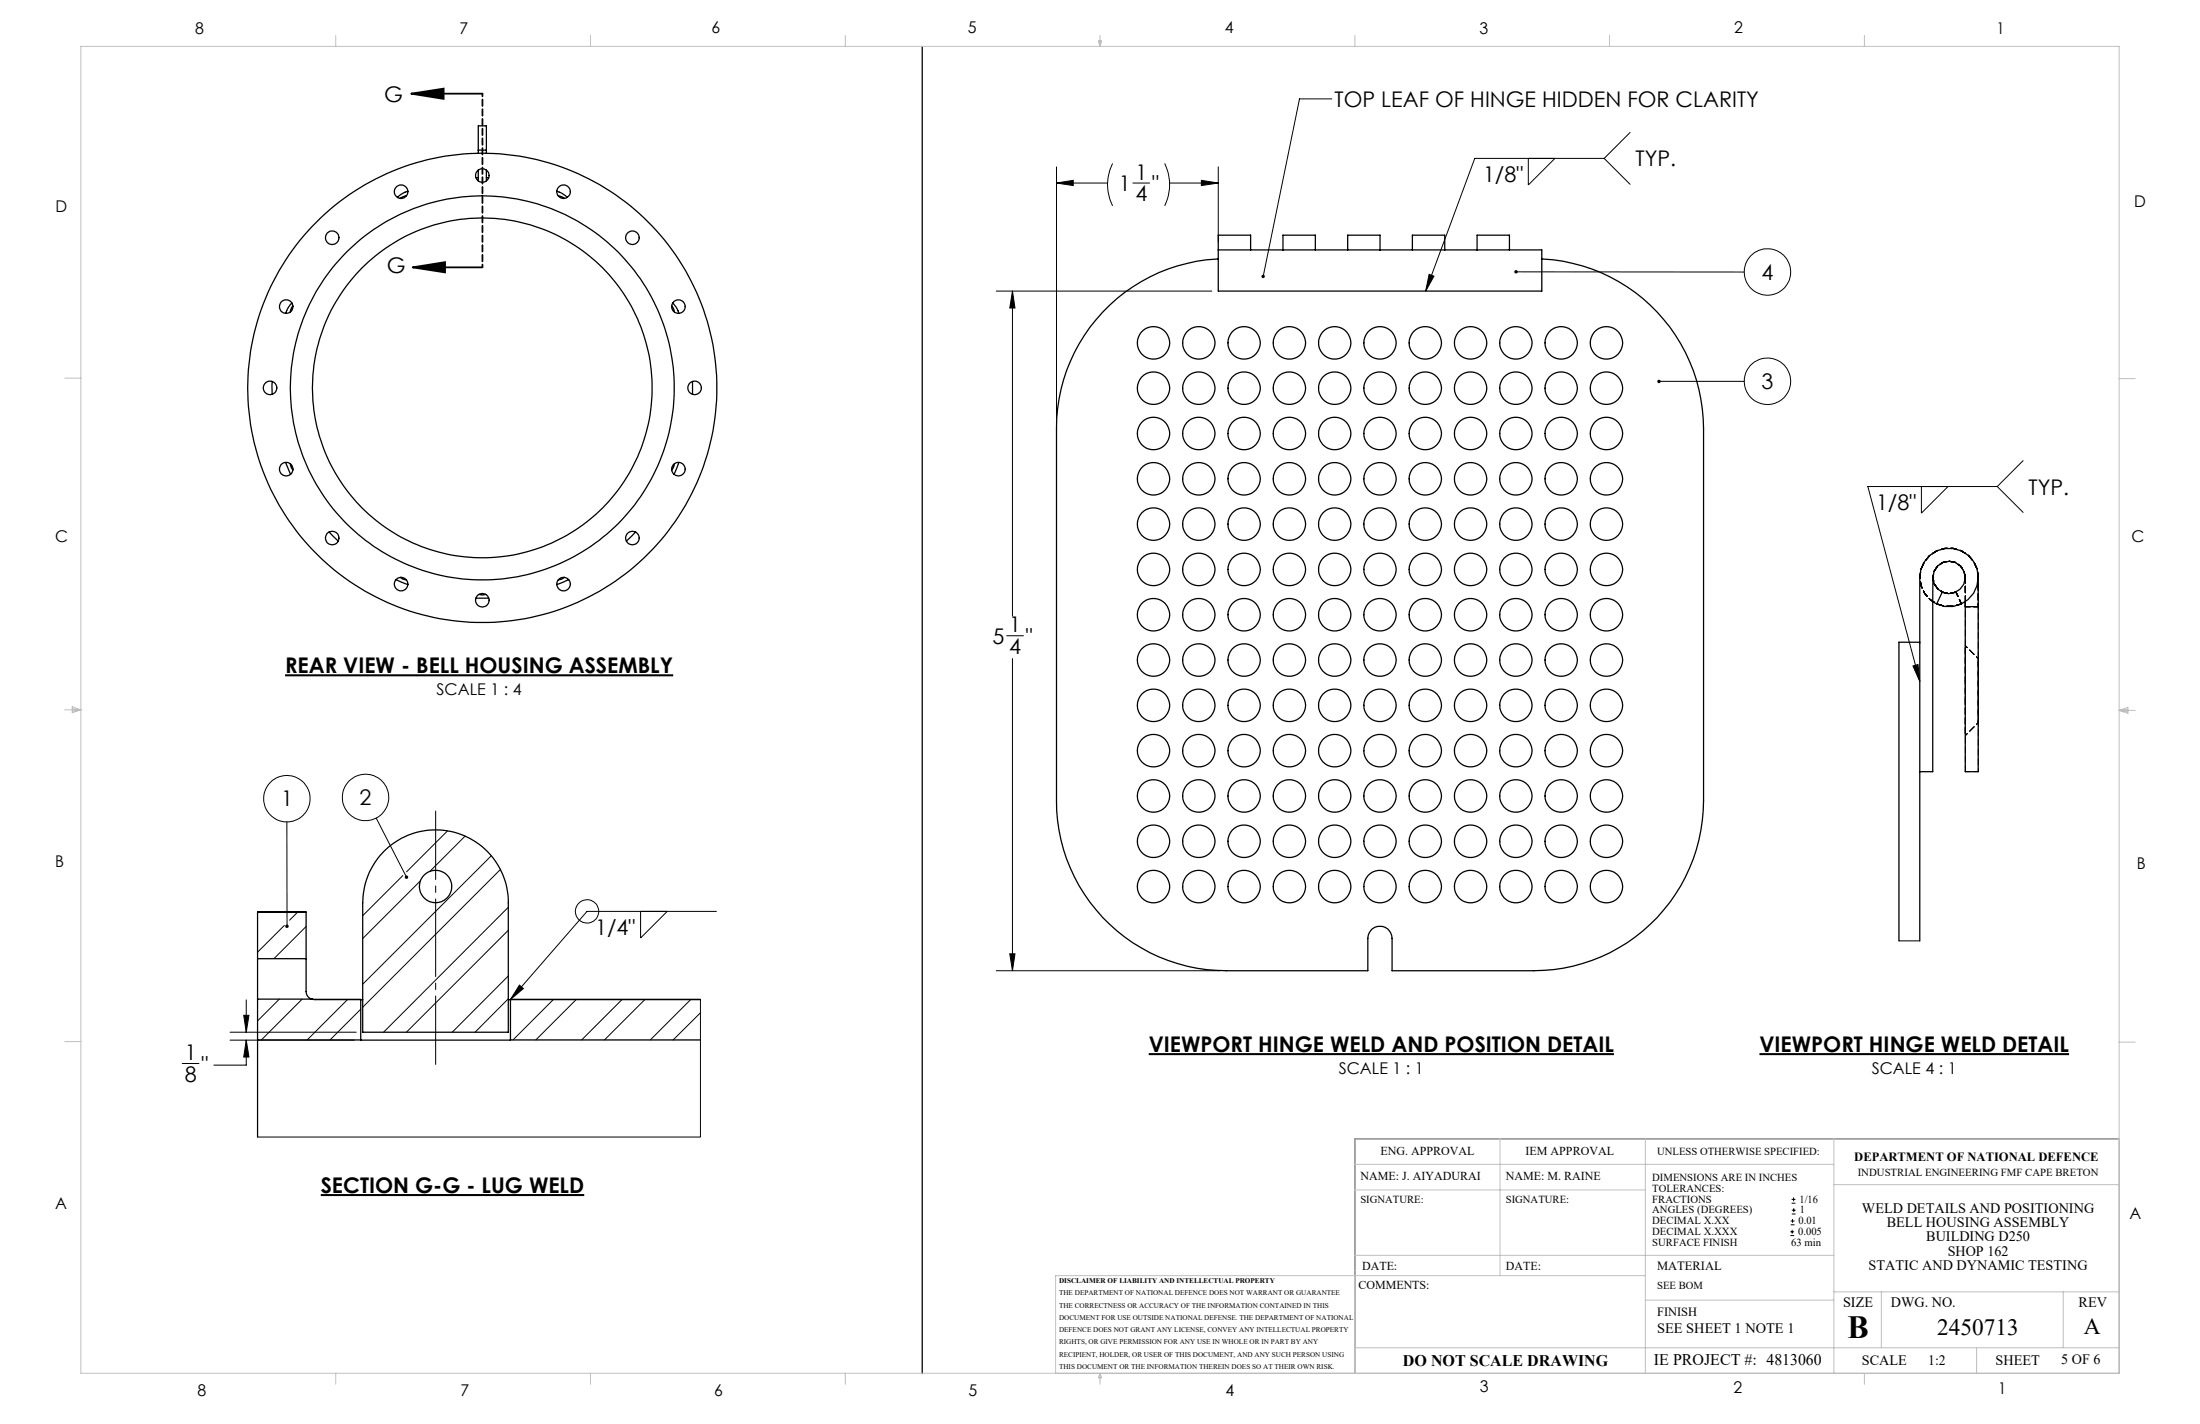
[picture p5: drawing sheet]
<svg xmlns="http://www.w3.org/2000/svg" width="432mm" height="279mm" viewBox="0 0 432 279" stroke-linecap="round" stroke-linejoin="round" font-family="sans-serif">
<path d="M56 132.5h76.1M225.5 206.8h91.3M345.3 206.8h60.8M63 234.5h51.7" fill="none" stroke="#000" stroke-width=".4"/>
<g fill="none" stroke="#000" stroke-width=".2">
<path d="M261.4 19.4h-6.3l-7.2 34.8M207.4 35.9l3.2-.5v1zM207.4 35.9h10M207.4 32.7v50.1M218.4 32.1a9.2 9.2 0 0 0 0 8.3M222.4 35.9h3.2M228.6 32.1a9.5 9.5 0 0 1 0 8.3M229.6 35.9h9.5M235.8 35.4l3.3 .5-3.3 .5zM239.1 32.7v14.8M300 31.1v5.2l5.2-5.2M314.9 31.1h-25.4l-9.7 26"/>
<path d="M314.9 31.1l5 5.1M319.9 26l-5 5.1M195.5 57.1h42.3M198.7 57.1l.5 3.3h-1zM198.7 57.1v63.8M280.5 53.8l.9 .4-1.6 2.9zM297.6 53.3l44.7 .1M325.6 74.8h16.7M377.1 95.5v5.2l5.2-5.2M392 95.5h-25.4l10.2 38.2M392 95.5l5.1 5M397.1 90.4l-5.1 5.1"/>
<path d="M197.6 124.7h3.3M198.7 129.2v61.3M375.5 130.7l.9-.3 .4 3.3zM56.3 161.3v20.5M58.4 179l-1.6 1.6M73.8 160.5l6 11.6M79.1 171.8l-7.9 7.9M82.5 172.8l-11.3 11.4M87.8 163l-8 8.1M91.3 164l-6.9 7M96.4 167.9l-25.2 25.2M98.2 170.6l-27 27"/>
<path d="M99.8 178l-24.5 24.5M125.7 178.8v5.2l5.3-5.2M140.6 178.8h-25.4l-15 17.3M47.8 199.2h1.1l-.6 3.3zM48.3 196.2v6.3M54.8 196l-4.2 4.3M55.8 181.6l-5.2 5.2M59.3 196l-8 8M60.1 181.8l-6.3 6.3M68.2 196.1l-7.9 7.9M70.8 198l-6 6M99.8 191.5l-11 11"/>
<path d="M99.8 182.5l-20 20M99.8 196l-6.6 6.5M102 193.3l.7 .7-2.5 2.1zM108.6 196.1l-7.9 7.9M113.1 196.1l-7.9 7.9M122.1 196.1l-7.9 7.9M126.6 196.1l-8 7.9M135.6 196.1l-8 7.9M137.5 196.1v27h-86.9M137.5 198.7l-5.4 5.3M195.5 190.5h43.9M198.2 187.1h1l-.5 3.4z"/>
<path d="M372.7 184.6h4.1M35.8 208.7h3.3M45.2 204.1h24.3M45.2 202.5h24.7M48.3 204.1l.6 3.3h-1.1zM48.3 204.1v4.9h-6.3M351.5 239.6h.7M351.6 236.1h.8M351.6 235.3h.8M351.7 238.2h.7M351.7 237.5h.7M351.8 239.2v.7"/>
<path d="M352 234.9v.8M352.1 237.1v.7M415.9 223.4h-150v46.1M351.4 242.4h.7M351.4 241.7h.7M351.5 240.3h.7M351.8 241.3v.7"/>
<circle cx="346.9" cy="53.4" r="4.6"/>
<circle cx="346.9" cy="74.8" r="4.6"/>
<circle cx="56.3" cy="156.7" r="4.6"/>
<circle cx="71.7" cy="156.5" r="4.5"/>
<circle cx="115.2" cy="178.8" r="2.29"/>
</g>
<path d="M80.7 18.4h14M80.7 18.4l6.4-1v2zM81 52.5h13.7M81 52.5l6.3-1.1v2z" fill="none" stroke="#000" stroke-width=".35"/>
<path d="M85.5 208.8v-49.7" fill="none" stroke="#000" stroke-width=".2" stroke-dasharray="15.2 1.3 1.3 1.3" stroke-dashoffset="1.8"/>
<path d="M94.7 18.4v34" fill="none" stroke="#000" stroke-width=".35" stroke-dasharray="1.3 .6" stroke-dashoffset=".8"/>
<g fill="none" stroke="#000" stroke-width=".25">
<path d="M181 9.1v260.4M79.8 38.4l-1.2 .5M80 37.5l-1.2 .6-.8 .6M93.4 34.9h.5M93.9 29.5v-4.8h1.6v4.8M93.9 29.5h1.6M93.9 29.5v.6M93.9 33.4v2.1M95.5 34.9h.4M95.5 29.5v.6M95.5 33.4v2.1M109.3 37.5l1.3 .6 .7 .6"/>
<path d="M109.6 38.4l1.2 .5M57.3 59.4l-.6 .8-.6 1.3M132 59.4l.9 1.2 .3 .9M239.1 49v-2.9h6.4v2.9M239.1 50.8a33.3 33.3 0 0 0-31.7 33.3v73a33.3 33.3 0 0 0 33.3 33.4h27.8v-6.4a2.38 2.38 0 0 1 2.3-2.3 2.38 2.38 0 0 1 2.4 2.3v6.4h27.8a33.4 33.4 0 0 0 33.4-33.4v-73a33.4 33.4 0 0 0-31.8-33.3M239.1 49h63.5v8.1h-63.5zM251.8 49v-2.9h6.4v2.9M264.5 49v-2.9h6.4v2.9M277.2 49v-2.9h6.4v2.9M289.9 49v-2.9h6.4v2.9M53.4 74.9v2.5M57.5 60l-.5 1.2"/>
<path d="M131.8 60l.4 .5 .2 .7M135.9 74.9v2.5M56.1 90.7l.9 2.4M57 91l.5 1.2M132.4 91l-.2 .8-.4 .4M133.2 90.7l-.9 2.4M64.6 104.4l1.8 1.8M77.7 113.7l2.3 1M78.6 113.3l.5 .3 .7 .2M93.4 117.4h2.5M94 116.6l.6 .1 .7-.1M110.8 113.3l-.6 .3-.6 .2"/>
<path d="M111.6 113.7l-2.3 1M124.7 104.4l-1.8 1.8M379.3 118.1v33.3h-2.5M379.3 118.1l.8 .4M379.4 113.3a2.97 2.97 0 0 0 1.8 2.9M379.4 113.3a3.2 3.2 0 0 1 3.6-3.1 3.2 3.2 0 0 1 2.6 4 3.2 3.2 0 0 1-4.4 2M379.4 113.3l-.1 4.8M380.1 118.5a5.7 5.7 0 0 0 7.9-3.6 5.7 5.7 0 0 0-4.6-7.3 5.7 5.7 0 0 0-6.6 5.7v71.3M381.2 116.2l-1.1 2.3M385.7 119h2.6M388.3 113.3v38.1h-2.6v-33.3M376.8 126h-4.1v58.6"/>
<path d="M75.4 167a14.3 14.3 0 0 1 15.6-3.1 14.3 14.3 0 0 1 8.8 13.2v25.4h-28.6v-25.4a14.4 14.4 0 0 1 4.2-10.1zM50.6 188.1v7.9M50.6 188.1v-9.1h9.5v9.1M50.6 188.1h9.5M50.6 196v8M50.6 196h10.6M60.1 188.1v5.3a2.27 2.27 0 0 0 .9 2.6h.2M61.2 196l10 .1M61.2 196h.1M70.8 196.1v7.9M100.2 196.1v7.9M137.5 196.1h-37.7"/>
<path d="M50.6 204v19.1M50.6 204h20.2M70.8 204h29.4M100.2 204h37.3"/>
<circle cx="78.7" cy="37.6" r="1.32"/>
<circle cx="94.7" cy="34.4" r="1.32"/>
<circle cx="110.6" cy="37.6" r="1.32"/>
<circle cx="65.2" cy="46.7" r="1.33"/>
<circle cx="124.1" cy="46.7" r="1.32"/>
<circle cx="53" cy="76.1" r="1.32"/>
<circle cx="56.2" cy="60.2" r="1.33"/>
<circle cx="94.7" cy="76.1" r="37.7"/>
<circle cx="94.7" cy="76.1" r="46.1"/>
<circle cx="94.7" cy="76.1" r="33.3"/>
<circle cx="133.2" cy="60.2" r="1.32"/>
<circle cx="136.3" cy="76.1" r="1.32"/>
<circle cx="226.4" cy="76.2" r="3.2"/>
<circle cx="226.4" cy="67.3" r="3.2"/>
<circle cx="235.3" cy="76.2" r="3.2"/>
<circle cx="235.3" cy="67.3" r="3.2"/>
<circle cx="244.2" cy="76.2" r="3.2"/>
<circle cx="244.2" cy="67.3" r="3.2"/>
<circle cx="253.1" cy="76.2" r="3.2"/>
<circle cx="253.1" cy="67.3" r="3.2"/>
<circle cx="262" cy="76.2" r="3.2"/>
<circle cx="262" cy="67.3" r="3.2"/>
<circle cx="270.9" cy="76.2" r="3.2"/>
<circle cx="270.9" cy="67.3" r="3.2"/>
<circle cx="279.8" cy="76.2" r="3.2"/>
<circle cx="279.8" cy="67.3" r="3.2"/>
<circle cx="288.6" cy="76.2" r="3.2"/>
<circle cx="288.6" cy="67.3" r="3.2"/>
<circle cx="297.5" cy="76.2" r="3.2"/>
<circle cx="297.5" cy="67.3" r="3.2"/>
<circle cx="306.4" cy="76.2" r="3.2"/>
<circle cx="306.4" cy="67.3" r="3.2"/>
<circle cx="315.3" cy="76.2" r="3.2"/>
<circle cx="315.3" cy="67.3" r="3.2"/>
<circle cx="56.2" cy="92.1" r="1.33"/>
<circle cx="133.2" cy="92.1" r="1.32"/>
<circle cx="226.4" cy="93.9" r="3.2"/>
<circle cx="226.4" cy="85" r="3.2"/>
<circle cx="235.3" cy="93.9" r="3.2"/>
<circle cx="235.3" cy="85" r="3.2"/>
<circle cx="244.2" cy="93.9" r="3.2"/>
<circle cx="244.2" cy="85" r="3.2"/>
<circle cx="253.1" cy="93.9" r="3.2"/>
<circle cx="253.1" cy="85" r="3.2"/>
<circle cx="262" cy="93.9" r="3.2"/>
<circle cx="262" cy="85" r="3.2"/>
<circle cx="270.9" cy="93.9" r="3.2"/>
<circle cx="270.9" cy="85" r="3.2"/>
<circle cx="279.8" cy="93.9" r="3.2"/>
<circle cx="279.8" cy="85" r="3.2"/>
<circle cx="288.6" cy="93.9" r="3.2"/>
<circle cx="288.6" cy="85" r="3.2"/>
<circle cx="297.5" cy="93.9" r="3.2"/>
<circle cx="297.5" cy="85" r="3.2"/>
<circle cx="306.4" cy="93.9" r="3.2"/>
<circle cx="306.4" cy="85" r="3.2"/>
<circle cx="315.3" cy="93.9" r="3.2"/>
<circle cx="315.3" cy="85" r="3.2"/>
<circle cx="65.2" cy="105.6" r="1.33"/>
<circle cx="78.7" cy="114.6" r="1.32"/>
<circle cx="94.7" cy="117.8" r="1.32"/>
<circle cx="110.6" cy="114.6" r="1.32"/>
<circle cx="124.1" cy="105.6" r="1.32"/>
<circle cx="226.4" cy="111.7" r="3.2"/>
<circle cx="226.4" cy="102.8" r="3.2"/>
<circle cx="235.3" cy="111.7" r="3.2"/>
<circle cx="235.3" cy="102.8" r="3.2"/>
<circle cx="244.2" cy="111.7" r="3.2"/>
<circle cx="244.2" cy="102.8" r="3.2"/>
<circle cx="253.1" cy="111.7" r="3.2"/>
<circle cx="253.1" cy="102.8" r="3.2"/>
<circle cx="262" cy="111.7" r="3.2"/>
<circle cx="262" cy="102.8" r="3.2"/>
<circle cx="270.9" cy="111.7" r="3.2"/>
<circle cx="270.9" cy="102.8" r="3.2"/>
<circle cx="279.8" cy="111.7" r="3.2"/>
<circle cx="279.8" cy="102.8" r="3.2"/>
<circle cx="288.6" cy="111.7" r="3.2"/>
<circle cx="288.6" cy="102.8" r="3.2"/>
<circle cx="297.5" cy="111.7" r="3.2"/>
<circle cx="297.5" cy="102.8" r="3.2"/>
<circle cx="306.4" cy="111.7" r="3.2"/>
<circle cx="306.4" cy="102.8" r="3.2"/>
<circle cx="315.3" cy="111.7" r="3.2"/>
<circle cx="315.3" cy="102.8" r="3.2"/>
<circle cx="226.4" cy="129.5" r="3.2"/>
<circle cx="226.4" cy="138.4" r="3.2"/>
<circle cx="226.4" cy="120.6" r="3.2"/>
<circle cx="235.3" cy="129.5" r="3.2"/>
<circle cx="235.3" cy="138.4" r="3.2"/>
<circle cx="235.3" cy="120.6" r="3.2"/>
<circle cx="244.2" cy="129.5" r="3.2"/>
<circle cx="244.2" cy="138.4" r="3.2"/>
<circle cx="244.2" cy="120.6" r="3.2"/>
<circle cx="253.1" cy="138.4" r="3.2"/>
<circle cx="253.1" cy="129.5" r="3.2"/>
<circle cx="253.1" cy="120.6" r="3.2"/>
<circle cx="262" cy="138.4" r="3.2"/>
<circle cx="262" cy="129.5" r="3.2"/>
<circle cx="262" cy="120.6" r="3.2"/>
<circle cx="270.9" cy="138.4" r="3.2"/>
<circle cx="270.9" cy="129.5" r="3.2"/>
<circle cx="270.9" cy="120.6" r="3.2"/>
<circle cx="279.8" cy="129.5" r="3.2"/>
<circle cx="279.8" cy="138.4" r="3.2"/>
<circle cx="279.8" cy="120.6" r="3.2"/>
<circle cx="288.6" cy="138.4" r="3.2"/>
<circle cx="288.6" cy="129.5" r="3.2"/>
<circle cx="288.6" cy="120.6" r="3.2"/>
<circle cx="297.5" cy="138.4" r="3.2"/>
<circle cx="297.5" cy="129.5" r="3.2"/>
<circle cx="297.5" cy="120.6" r="3.2"/>
<circle cx="306.4" cy="129.5" r="3.2"/>
<circle cx="306.4" cy="138.4" r="3.2"/>
<circle cx="306.4" cy="120.6" r="3.2"/>
<circle cx="315.3" cy="129.5" r="3.2"/>
<circle cx="315.3" cy="138.4" r="3.2"/>
<circle cx="315.3" cy="120.6" r="3.2"/>
<circle cx="226.4" cy="156.2" r="3.2"/>
<circle cx="226.4" cy="147.3" r="3.2"/>
<circle cx="235.3" cy="156.2" r="3.2"/>
<circle cx="235.3" cy="147.3" r="3.2"/>
<circle cx="244.2" cy="156.2" r="3.2"/>
<circle cx="244.2" cy="147.3" r="3.2"/>
<circle cx="253.1" cy="156.2" r="3.2"/>
<circle cx="253.1" cy="147.3" r="3.2"/>
<circle cx="262" cy="156.2" r="3.2"/>
<circle cx="262" cy="147.3" r="3.2"/>
<circle cx="270.9" cy="156.2" r="3.2"/>
<circle cx="270.9" cy="147.3" r="3.2"/>
<circle cx="279.8" cy="156.2" r="3.2"/>
<circle cx="279.8" cy="147.3" r="3.2"/>
<circle cx="288.6" cy="156.2" r="3.2"/>
<circle cx="288.6" cy="147.3" r="3.2"/>
<circle cx="297.5" cy="156.2" r="3.2"/>
<circle cx="297.5" cy="147.3" r="3.2"/>
<circle cx="306.4" cy="156.2" r="3.2"/>
<circle cx="306.4" cy="147.3" r="3.2"/>
<circle cx="315.3" cy="156.2" r="3.2"/>
<circle cx="315.3" cy="147.3" r="3.2"/>
<circle cx="85.5" cy="173.9" r="3.2"/>
<circle cx="226.4" cy="173.9" r="3.2"/>
<circle cx="226.4" cy="165.1" r="3.2"/>
<circle cx="235.3" cy="173.9" r="3.2"/>
<circle cx="235.3" cy="165.1" r="3.2"/>
<circle cx="244.2" cy="173.9" r="3.2"/>
<circle cx="244.2" cy="165.1" r="3.2"/>
<circle cx="253.1" cy="173.9" r="3.2"/>
<circle cx="253.1" cy="165.1" r="3.2"/>
<circle cx="262" cy="173.9" r="3.2"/>
<circle cx="262" cy="165.1" r="3.2"/>
<circle cx="270.9" cy="173.9" r="3.2"/>
<circle cx="270.9" cy="165.1" r="3.2"/>
<circle cx="279.8" cy="173.9" r="3.2"/>
<circle cx="279.8" cy="165.1" r="3.2"/>
<circle cx="288.6" cy="173.9" r="3.2"/>
<circle cx="288.6" cy="165.1" r="3.2"/>
<circle cx="297.5" cy="173.9" r="3.2"/>
<circle cx="297.5" cy="165.1" r="3.2"/>
<circle cx="306.4" cy="173.9" r="3.2"/>
<circle cx="306.4" cy="165.1" r="3.2"/>
<circle cx="315.3" cy="173.9" r="3.2"/>
<circle cx="315.3" cy="165.1" r="3.2"/>
</g>
<g fill="none" stroke="#c0c0c0" stroke-width=".2">
<path d="M15.9 9.1h400v260.4h-400zM65.9 6.9v2.2M115.9 6.9v2.2M165.9 6.9v2.2M215.6 8h.6l-.3 1.1zM215.7 8l.2 1.1M215.9 6.9v2.2M216 8l-.1 1.1M265.9 6.9v2.2M315.9 6.9v2.2M365.9 6.9v2.2M12.7 74.2h3.2"/>
<path d="M415.9 74.3h3.2M12.7 139.3h3.2M14.2 139.1l1.7 .2M14.2 138.7l1.7 .6-1.7 .5zM15.9 139.3l-1.7 .3M415.9 139.4h3.2M415.9 139.4l1.8-.6v1.2zM415.9 139.4l1.8 .3M417.7 139.2l-1.8 .2M12.7 204.4h3.2M415.9 204.5h3.2M265.9 228.5h94"/>
<path d="M265.9 233.5h57M294.4 223.4v26.9M322.9 223.4v46.1M359.9 223.4v46M359.9 232.4h56M415.9 223.4h-150v46.1M265.9 246.3h94M322.9 250.3h-115.7v19.2M322.9 255.1h37M359.9 253.5h56M369.3 253.5v10.9M405 253.5v10.9"/>
<path d="M65.9 269.5v2.1M115.9 269.5v2.1M165.9 269.5v2.1M215.9 269.5v2.1M215.9 269.5l.3 .8h-.6zM265.9 264.4h150M365.9 269.5v2.1M387.9 264.4v5.1"/>
</g>
<g fill="#000">
<path d="M80.7 18.4l6.4-1v2zM81 52.5l6.3-1.1v2z"/>
<path d="M48.3 204.1l.6 3.3h-1.1zM47.8 199.2h1.1l-.6 3.3zM56.1 181.5a.32 .32 0 0 0-.1 .4 .32 .32 0 0 0 .3 .2v-.3v.3a.33 .33 0 0 0 .3-.5 .33 .33 0 0 0-.5-.1zM79.5 171.9a.35 .35 0 0 0 0 .4 .35 .35 0 0 0 .4 .1l-.1-.3 .1 .3a.34 .34 0 0 0 .1-.5 .34 .34 0 0 0-.5 0zM102 193.3l.7 .7-2.5 2.1zM431.8 9.6v2.8zM431.8 -.1v.5zM198.7 57.1l.5 3.3h-1zM198.2 187.1h1l-.5 3.4zM207.4 35.9l3.2-.5v1zM235.8 35.4l3.3 .5-3.3 .5zM297.3 53.1l-.1 .2h.4h-.4a.34 .34 0 0 0 .4 .4 .34 .34 0 0 0 .3-.5 .34 .34 0 0 0-.6-.1zM325.4 74.6l-.1 .3 .3-.1-.3 .1a.34 .34 0 0 0 .4 .3 .34 .34 0 0 0 .2-.5 .34 .34 0 0 0-.5-.1zM247.6 54a.34 .34 0 0 0 .3 .6v-.4v.4a.34 .34 0 0 0 .3-.5 .34 .34 0 0 0-.6-.1zM280.5 53.8l.9 .4-1.6 2.9zM375.5 130.7l.9-.3 .4 3.3z"/>
</g>
<path d="M383.9 116.2l-1.2 .3-1.5-.3M385 118.5a5.7 5.7 0 0 1-7.9-3.6 5.7 5.7 0 0 1 4.6-7.3 5.7 5.7 0 0 1 6.6 5.7M385.7 113.3l.1 4.7M385.8 118l-.1-4.7M388.3 113.3a5.7 5.7 0 0 0-6.6-5.7 5.7 5.7 0 0 0-4.6 7.3 5.7 5.7 0 0 0 7.9 3.6M385.8 151.4v-33.4" fill="none" stroke="#000" stroke-width=".2" stroke-dasharray="1.3 .6" stroke-dashoffset=".2"/>
<path d="M379.4 113.3a3.2 3.2 0 0 1 3.2-3.2 3.2 3.2 0 0 1 3.1 3.2M385.8 137.5v-2v8.8v-6.8M385.8 133.5v2v-8.8v6.8" fill="none" stroke="#000" stroke-width=".2" stroke-dasharray="1.3 .6" stroke-dashoffset=".4"/>
<path d="M383.9 116.2l1.1 2.3M385 118.5l-1.1-2.3M388.3 113.3a5.7 5.7 0 0 0-8.4-5.1 5.7 5.7 0 0 0-.5 9.8M388.3 119h-2.5M388.3 151.4h-2.5" fill="none" stroke="#000" stroke-width=".2" stroke-dasharray="1.3 .6" stroke-dashoffset=".3"/>
<path d="M380.1 118.5a5.7 5.7 0 0 0 4.9 0" fill="none" stroke="#000" stroke-width=".2" stroke-dasharray="1.3 .6"/>
<path d="M388.3 119v-5.7M388.3 113.3v5.7M388.3 113.3v38.1M388.3 141.5v.3v-12.5v12.2" fill="none" stroke="#000" stroke-width=".2" stroke-dasharray="1.3 .6" stroke-dashoffset=".6"/>
<path d="M383.9 116.2a3.2 3.2 0 0 1-4.4-2 3.2 3.2 0 0 1 2.6-4.1 3.2 3.2 0 0 1 3.6 3.2M385.7 113.3a3.2 3.2 0 0 0-3.6-3.2 3.2 3.2 0 0 0-2.6 4.1 3.2 3.2 0 0 0 4.4 2" fill="none" stroke="#000" stroke-width=".2" stroke-dasharray="1.3 .6" stroke-dashoffset=".1"/>
<path d="M385.8 119v-1M385.8 118v1" fill="none" stroke="#000" stroke-width=".2" stroke-dasharray="1.3 .6" stroke-dashoffset=".5"/>
<path d="M388.3 129.2l-2.5-2.5M385.8 144.3l2.5-2.5" fill="none" stroke="#000" stroke-width=".2" stroke-dasharray="1.3 .6" stroke-dashoffset=".7"/>
<text font-size="6.3" x="362.6" y="262.5">B</text>
<g font-size="4.6">
<text x="380.2" y="261.9">2450713</text>
<text x="409" y="261.8">A</text>
</g>
<g font-size="4.2">
<text x="75.4" y="19.9">G</text>
<text x="261.9" y="21">TOP LEAF OF HINGE HIDDEN FOR CLARITY</text>
<text x="222.8" y="35.2">1</text>
<text x="291.1" y="35.8">1/8&quot;</text>
<text x="321" y="32.7">TYP.</text>
<text x="219.6" y="37.6">1</text>
<text x="222.8" y="39.4">4</text>
<text x="226.1" y="37.6">&quot;</text>
<text x="75.9" y="53.7">G</text>
<text x="345.8" y="54.9">4</text>
<text x="345.8" y="76.3">3</text>
<text x="368.2" y="100.1">1/8&quot;</text>
<text x="398.1" y="97">TYP.</text>
<text x="198.1" y="124.1">1</text>
<text x="194.8" y="126.4">5</text>
<text x="198.1" y="128.3">4</text>
<text x="201.4" y="126.4">&quot;</text>
<text x="56" y="132">REAR VIEW - BELL HOUSING ASSEMBLY</text>
<text x="55.2" y="158.2">1</text>
<text x="70.6" y="158">2</text>
<text x="116.8" y="183.5">1/4&quot;</text>
<text x="36.2" y="208">1</text>
<text x="225.5" y="206.4">VIEWPORT HINGE WELD AND POSITION DETAIL</text>
<text x="345.3" y="206.4">VIEWPORT HINGE WELD DETAIL</text>
<text x="36.2" y="212.2">8</text>
<text x="39.5" y="210.3">&quot;</text>
<text x="63" y="234">SECTION G-G - LUG WELD</text>
</g>
<g font-size="3.2">
<text x="38.3" y="6.7">8</text>
<text x="90.2" y="6.7">7</text>
<text x="139.7" y="6.5">6</text>
<text x="190" y="6.5">5</text>
<text x="240.4" y="6.6">4</text>
<text x="290.4" y="6.7">3</text>
<text x="340.4" y="6.5">2</text>
<text x="391.9" y="6.7">1</text>
<text x="10.9" y="41.6">D</text>
<text x="418.9" y="40.7">D</text>
<text x="10.9" y="106.3">C</text>
<text x="418.4" y="106.4">C</text>
<text x="85.7" y="136.4">SCALE 1 : 4</text>
<text x="10.8" y="170.2">B</text>
<text x="419.4" y="170.5">B</text>
<text x="262.8" y="210.8">SCALE 1 : 1</text>
<text x="367.4" y="210.8">SCALE 4 : 1</text>
<text x="10.8" y="237.2">A</text>
<text x="418" y="239.2">A</text>
<text x="275.4" y="268">DO NOT SCALE DRAWING</text>
<text x="324.6" y="267.8">IE PROJECT #: 4813060</text>
<text x="38.8" y="273.8">8</text>
<text x="90.4" y="273.8">7</text>
<text x="140.2" y="273.8">6</text>
<text x="190.1" y="273.9">5</text>
<text x="240.5" y="273.8">4</text>
<text x="290.4" y="273.2">3</text>
<text x="340.2" y="273.2">2</text>
<text x="392.2" y="273.4">1</text>
</g>
<g font-size="2.8">
<text x="365.5" y="237.9">WELD DETAILS AND POSITIONING</text>
<text x="370.3" y="240.8">BELL HOUSING ASSEMBLY</text>
<text x="378.1" y="243.6">BUILDING D250</text>
<text x="366.8" y="249.2">STATIC AND DYNAMIC TESTING</text>
<text x="382.3" y="246.4">SHOP 162</text>
<text x="361.7" y="256.4">SIZE</text>
<text x="371.1" y="256.4">DWG. NO.</text>
<text x="408" y="256.5">REV</text>
<text x="325.3" y="261.6">SEE SHEET 1 NOTE 1</text>
<text x="365.4" y="267.7">SCALE</text>
<text x="378.5" y="267.7">1:2</text>
<text x="391.7" y="267.7">SHEET</text>
<text x="404.6" y="267.7">5 OF 6</text>
</g>
<g font-size="2.5">
<text x="363.9" y="227.8">DEPARTMENT OF NATIONAL DEFENCE</text>
<text x="325.3" y="249.2">MATERIAL</text>
<text x="325.3" y="258.2">FINISH</text>
</g>
<g font-size="2.4">
<text x="270.9" y="226.6">ENG. APPROVAL</text>
<text x="299.4" y="226.6">IEM APPROVAL</text>
<text x="267" y="231.5">NAME: J. AIYADURAI</text>
<text x="295.5" y="231.5">NAME: M. RAINE</text>
<text x="267.3" y="249.2">DATE:</text>
<text x="295.5" y="249.2">DATE:</text>
<text x="266.6" y="253">COMMENTS:</text>
</g>
<g font-size="2.1">
<text x="325.3" y="226.6">UNLESS OTHERWISE SPECIFIED:</text>
<text x="324.3" y="231.7">DIMENSIONS ARE IN INCHES</text>
<text x="324.3" y="233.9">TOLERANCES:</text>
<text x="364.6" y="230.8">INDUSTRIAL ENGINEERING FMF CAPE BRETON</text>
<text x="267" y="236.1">SIGNATURE:</text>
<text x="295.5" y="236.1">SIGNATURE:</text>
<text x="324.3" y="236">FRACTIONS</text>
<text x="324.3" y="238.1">ANGLES (DEGREES)</text>
<text x="353.2" y="236">1/16</text>
<text x="353.2" y="238.1">1</text>
<text x="324.3" y="244.4">SURFACE FINISH</text>
<text x="324.3" y="240.2">DECIMAL X.XX</text>
<text x="324.3" y="242.3">DECIMAL X.XXX</text>
<text x="351.5" y="244.4">63 min</text>
<text x="352.9" y="242.3">0.005</text>
<text x="353" y="240.2">0.01</text>
<text x="325.3" y="253">SEE BOM</text>
</g>
<g font-size="1.4">
<text x="207.9" y="251.7">DISCLAIMER OF LIABILITY AND INTELLECTUAL PROPERTY</text>
<text x="207.9" y="254.1">THE DEPARTMENT OF NATIONAL DEFENCE DOES NOT WARRANT OR GUARANTEE</text>
<text x="207.9" y="256.6">THE CORRECTNESS OR ACCURACY OF THE INFORMATION CONTAINED IN THIS</text>
<text x="207.9" y="259">DOCUMENT FOR USE OUTSIDE NATIONAL DEFENSE. THE DEPARTMENT OF NATIONAL</text>
<text x="207.9" y="261.4">DEFENCE DOES NOT GRANT ANY LICENSE, CONVEY ANY INTELLECTUAL PROPERTY</text>
<text x="207.9" y="263.8">RIGHTS, OR GIVE PERMISSION FOR ANY USE IN WHOLE OR IN PART BY ANY</text>
<text x="207.9" y="266.2">RECIPIENT, HOLDER, OR USER OF THIS DOCUMENT, AND ANY SUCH PERSON USING</text>
<text x="207.9" y="268.6">THIS DOCUMENT OR THE INFORMATION THEREIN DOES SO AT THEIR OWN RISK.</text>
</g>
</svg>
